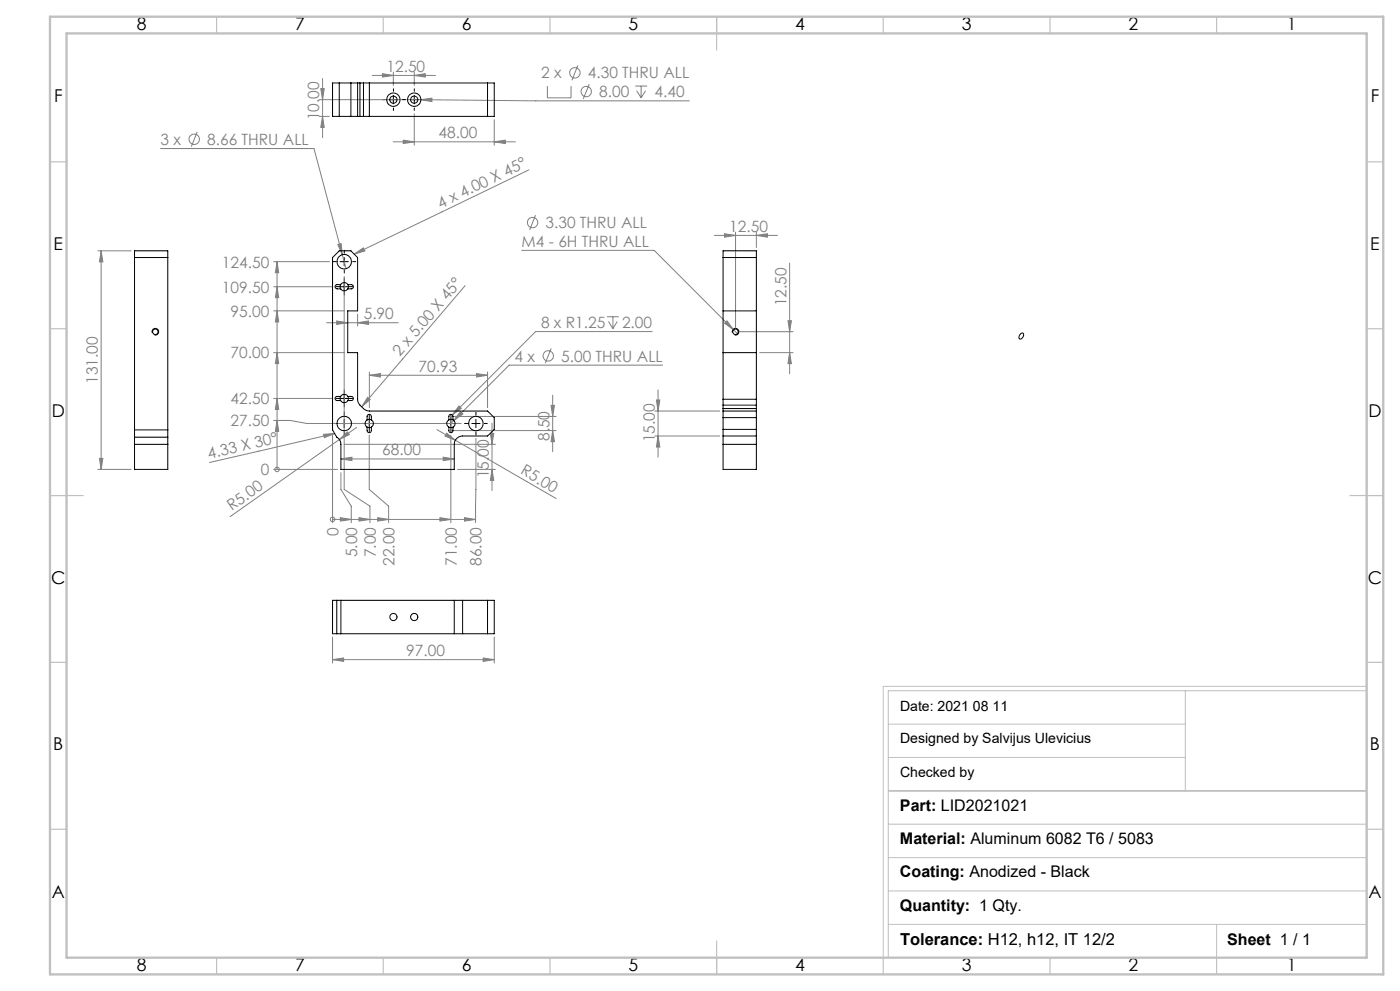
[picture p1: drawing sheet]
<svg xmlns="http://www.w3.org/2000/svg" width="420mm" height="297mm" viewBox="0 0 420 297" stroke-linecap="round" stroke-linejoin="round" font-family="sans-serif">
<g fill="none" stroke="#808080" stroke-width=".3">
<path d="M173.4 19.6l-1.8 4.5M59.2 39.5l-1.8 4.5M95.7 29.9h24.3M95.7 34.9h3.1M96.2 26.6h1.1l-.5 3.3zM96.8 34.9l.5 3.3h-1.1zM96.8 23.5v17.7M111.7 22.6h18.9M114.7 22.1l3.3 .5-3.3 .5zM118 21.6v4M122.3 29.8l4 .1M124.3 34.1v9.4"/>
<path d="M124.3 22.6l3.3-.5v1zM124.3 21.6v4M126.3 29.9l3.3-.5v1zM126.3 29.9l34.5 .3h46M148.3 35.9v7.6M164.2 25.8v3.5h7.1v-3.5M176.8 25.2l-1.8 4.5M190.6 25.8h3.5M191 27.2l1.3 2.1M192.3 25.8v3.5M193.7 27.2l-1.4 2.1M48.2 44.5h46l8.5 31.8"/>
<path d="M117.9 42.5h36.7M121 42l3.3 .5-3.3 .5zM148.3 42.5l3.3-.5v1zM158.7 50.9l-52.4 25.3M29.4 75.2h9.9M30.3 75.2v65.5M30.3 75.2l.6 3.3h-1.1zM82.1 78.4h16.7M83.1 78.4l.5 3.3h-1zM83.1 78.4v62.3M101.4 73.3l.9-.3 .4 3.3zM102.7 76.3l1.1 4.2"/>
<path d="M106.3 76.2l2.7-1.9 .5 .9zM156.5 75h39.8l24.9 25M160.7 64.5l-1.8 4.4M214.3 70.6h19M217.3 70.1l3.4 .5-3.4 .5zM220.7 69.6v28.8M226.9 70.6l3.3-.5v1zM226.9 69.6v4.6M236.9 78.8v33.2M82.1 93.2h21.2M82.1 85.9h17.7M83.1 93.2l.5 3.3h-1z"/>
<path d="M83.1 85.9l.5 3.3h-1zM98 96.7h21.5M101 96.2l3.3 .5-3.3 .5zM103.3 82.8v63.9l7.7 5v5M107.3 96.7l3.3-.5v1zM107.3 94.2v3.5M139.5 85.6l-31 36.3M182.1 94.9h3.5M182.5 96.3l1.4 2.2M183.9 94.9v3.6M185.2 96.3l-1.3 2.2M195.7 99.4h-35l-25.4 25.4"/>
<path d="M217.4 96.9l.7-.7 2 2.6zM221.7 99.4h16.2M236.4 96.1h1l-.5 3.3zM82.1 119.4h17.7M82.1 105.7h21.2M83.1 119.4l.5 3.3h-1zM83.1 105.7l.5 3.3h-1zM110.3 119.1l.8 .6-2.6 2.2zM110.8 112.5l3.3-.5v1zM110.8 111.5v10.7M110.8 112.5h35.5M143 112l3.3 .5-3.3 .5z"/>
<path d="M146.3 111.5v10.7M165.3 104.4l-1.7 4.5M165.8 118.5v16.9M196.9 119.9h1l-.5 3.3zM197.4 116.8v20.2M198.8 109.4h-46l-17.5 17.5M227.9 105.7h10M236.9 105.7l.5 3.3h-1zM29.8 137.4h1.1l-.6 3.3zM82.1 126h5l5 .9h46.3M83.1 126l.5 3.3h-1zM97 130.2l3.4-.3-3.1 1.3z"/>
<path d="M99.8 129.9v26.8M100.4 129.9l-37.5 8.7M101.8 131.7l2.4-2.3 .6 .8zM101.8 131.7l-32.8 23.1M102.3 137.5l3.3-.5v1zM102.3 137.5h34M103.3 133.2h45.3M107 128.1l-5.2 3.6M110.8 130.4v16.3l5.8 5v5M131.1 128.8l35.7 20.6M133 137l3.3 .5-3.3 .5zM134 129.8l2.6 2.1-3.1-1.2z"/>
<path d="M135.3 130.4v26.3M135.6 124.8h31.2M135.6 129h31.2M137.7 121.7l.7 .7-2.7 2zM138.1 123.4l.8 .7-2.8 1.9zM142.8 131.3l-.1 25.4M147.1 129.9h1l-.5 3.3zM147.6 126.8v20.2M165.3 121.5h1l-.5 3.3zM165.8 129l.5 3.4h-1zM196.4 123.2h19.5M196.4 130.7h19.5"/>
<path d="M197.4 130.7l.5 3.3h-1zM29.4 140.7h9.9M82.1 140.7h19.2M83.1 140.7h.1M99.8 155.7h.1M99.8 155.7h42.9M102.1 155.1l3.3 .6-3.3 .5zM102.3 141.7v5l3.1 5v5M107.7 155.1l3.3 .6-3.3 .5zM113.3 155.1l3.3 .6-3.3 .5zM132 155.1l3.3 .6-3.3 .5zM137.3 140.7h11.3"/>
<path d="M139.3 155.1l3.4 .6-3.4 .5zM147.6 140.7l.5 3.3h-1zM99.8 197.7l3.3-.5v1zM99.8 190.9v7.8M99.8 197.7h48.5M145 197.2l3.3 .5-3.3 .5zM148.3 190.9v7.8"/>
<circle cx="172.5" cy="21.8" r="1.55"/>
<circle cx="175.9" cy="27.4" r="1.55"/>
<circle cx="58.3" cy="41.7" r="1.56"/>
<circle cx="159.8" cy="66.7" r="1.55"/>
<circle cx="164.5" cy="106.7" r="1.56"/>
<circle cx="83.1" cy="140.7" r=".68"/>
<circle cx="99.8" cy="155.7" r=".68"/>
</g>
<g fill="none" stroke="#000" stroke-width=".3">
<path d="M116.8 29.9h2.5M118 28.6v2.5M123 29.9h2.5M124.3 28.6v2.5M102 78.4h2.5M103.3 77.2v2.5M45.6 99.7a1 1 0 0 1 .9-1.3 1 1 0 0 1 1.1 1.1 1 1 0 0 1-1.2 .9M102 85.9h2.5M103.3 84.7v2.5M219.7 99.7a1.01 1.01 0 0 1 .8-1.3 1.01 1.01 0 0 1 1.2 1.1 1.01 1.01 0 0 1-1.3 .9M102 119.4h2.5M103.3 118.2v2.5"/>
<path d="M306.2 100a.59 .59 0 0 1 .9 0 .59 .59 0 0 1-.2 .9 .63 .63 0 0 1-.5 .7 .63 .63 0 0 1-.7-.5zM102 126.9h2.5M103.3 125.7v2.5M109.5 126.9h2.5M110.8 125.7v2.5M134 126.9h2.5M135.3 125.7v2.5M141.5 126.9h2.5M142.8 125.7v2.5"/>
</g>
<g fill="none" stroke="#000" stroke-width=".3" stroke-dasharray="15.2 1.3 1.3 1.3">
<path d="M115.5 29.9h-.7M118 27.4v-.8M118 32.4v.7M120.5 29.9h.8M121.8 29.9h-.8M124.3 27.4v-.8M124.3 32.4v.7M126.8 29.9h.7M100.8 78.4h-.9M103.3 75.9v-.9M105.8 78.4h.9M102 85.9h-1.2"/>
<path d="M103.3 80.9v.9M103.3 84.7v-1.3M103.3 87.2v1.2M104.5 85.9h1.3M102 119.4h-1.2M103.3 118.2v-1.3M104.5 119.4h1.3M100.8 126.9h-.9M103.3 120.7v1.2M103.3 124.4v-.9M103.3 129.4v.9M105.8 126.9h.9"/>
<path d="M109.5 126.9h-1.2M110.8 125.7v-1.3M110.8 128.2v1.2M112 126.9h1.3M134 126.9h-1.2M135.3 125.7v-1.3M135.3 128.2v1.2M136.5 126.9h1.3M140.3 126.9h-.9M142.8 124.4v-.9M142.8 129.4v.9M145.3 126.9h.9"/>
</g>
<path d="M266.5 217h89.1M355.6 207v30M410 205.7h-145v81.5M410 207h-143.5v80M266.5 237h143.5M266.5 227h89.1M266.5 257h143.5M266.5 247h143.5M266.5 277h143.5M266.5 267h143.5M365 277v10" fill="none" stroke="#c0c0c0" stroke-width=".3"/>
<g fill="none" stroke="#c0c0c0" stroke-width=".35">
<path d="M65 5v5M115 5v5M165 5v5M215 5v10M265 5v5M315 5v5M365 5v5M15 48.5h5M410 48.5h5M15 98.5h5M410 98.5h5M15 148.5h10"/>
<path d="M405 148.5h10M15 198.5h5M410 198.5h5M15 248.5h5M410 248.5h5M65 287v5M115 287v5M165 287v5M215 282v10M265 287v5M315 287v5M365 287v5"/>
</g>
<path d="M15 5h400v287h-400zM20 10h390v277h-390z" fill="none" stroke="#c0c0c0" stroke-width=".7"/>
<g fill="#808080">
<path d="M97 130.2l3.4-.3-3.1 1.3z"/>
<path d="M106.3 76.2l2.7-1.9 .5 .9z"/>
<path d="M101.8 131.7l2.4-2.3 .6 .8z"/>
<path d="M110.3 119.1l.8 .6-2.6 2.2z"/>
<path d="M134 129.8l2.6 2.1-3.1-1.2z"/>
<path d="M83.1 126l.5 3.3h-1zM83.1 119.4l.5 3.3h-1zM83.1 105.7l.5 3.3h-1zM83.1 93.2l.5 3.3h-1zM83.1 85.9l.5 3.3h-1zM83.1 78.4l.5 3.3h-1z"/>
<path d="M102.1 155.1l3.3 .6-3.3 .5zM107.7 155.1l3.3 .6-3.3 .5zM113.3 155.1l3.3 .6-3.3 .5zM132 155.1l3.3 .6-3.3 .5zM139.3 155.1l3.4 .6-3.4 .5z"/>
<path d="M148.3 42.5l3.3-.5v1zM121 42l3.3 .5-3.3 .5z"/>
<path d="M133 137l3.3 .5-3.3 .5zM102.3 137.5l3.3-.5v1z"/>
<path d="M101.4 73.3l1.3 3-.4-3.3zM138.1 123.4l-2 2.6 2.8-1.9zM137.7 121.7l-2 2.7 2.7-2zM101 96.2l3.3 .5-3.3 .5zM107.3 96.7l3.3-.5v1zM110.8 112.5l3.3-.5v1zM143 112l3.3 .5-3.3 .5zM126.3 29.9l3.3 .5v-1zM218.1 96.2l-.7 .7 2.7 1.9z"/>
<path d="M99.8 197.7l3.3-.5v1zM145 197.2l3.3 .5-3.3 .5z"/>
<path d="M147.6 140.7l.5 3.3h-1zM147.1 129.9h1l-.5 3.3z"/>
<path d="M165.3 121.5h1l-.5 3.3zM165.8 129l.5 3.4h-1zM30.3 75.2l.6 3.3h-1.1zM29.8 137.4h1.1l-.6 3.3zM96.2 26.6h1.1l-.5 3.3zM96.8 34.9l.5 3.3h-1.1zM196.9 119.9h1l-.5 3.3zM197.4 130.7l.5 3.3h-1zM236.4 96.1h1l-.5 3.3zM236.9 105.7l.5 3.3h-1z"/>
<path d="M217.3 70.1l3.4 .5-3.4 .5zM226.9 70.6l3.3-.5v1z"/>
<path d="M114.7 22.1l3.3 .5-3.3 .5zM124.3 22.6l3.3-.5v1z"/>
</g>
<g fill="none" stroke="#000" stroke-width=".3">
<path d="M101.8 24.9v10M105.3 24.9v10M107.3 34.9h.7M107.3 24.9h.7M107.3 24.9v10M107.3 24.9h-7.5v10h7.5M108 24.9h1M108 34.9h1M108 24.9v10M109 34.9h1.8M109 24.9h1.8M109 24.9v10"/>
<path d="M110.8 24.9h37.5v10h-37.5M110.8 24.9v10M146.3 24.9v10M40.4 77.2h9.9M99.8 77.2l2-2h3.5l2 2v16h-3v12.5h3v14.2l.7 1.5 1.4 1.4 1.4 .4h35.5l2 2v3.5l-2 2h-7.5a2.53 2.53 0 0 0-2.5 2.5v7.5h-34v-7.5a2.65 2.65 0 0 0-1.3-2.2l-1.2-2.2zM216.9 77.2h10M102.2 85.3a1.25 1.25 0 0 1 2.2 0M102.2 85.3h-1.1a.64 .64 0 0 0-.6 .6 .64 .64 0 0 0 .6 .7h1.1M102.2 86.6a1.25 1.25 0 0 0 2.2 0M102.2 85.3l-.2 .5 .2 .8M104.4 85.3h1a.64 .64 0 0 1 .6 .6 .64 .64 0 0 1-.6 .7h-1M104.4 85.3l.1 .6-.1 .7"/>
<path d="M216.9 93.2h10M102.2 118.8a1.22 1.22 0 0 1 2.2 0M102.2 118.8h-1.1a.62 .62 0 0 0-.6 .6 .62 .62 0 0 0 .6 .6h1.1M102.2 118.8l-.2 .5 .2 .7M104.4 118.8h1a.62 .62 0 0 1 .6 .6 .62 .62 0 0 1-.6 .6h-1M104.4 118.8l.1 .6-.1 .6M216.9 119.7v1.7M216.9 119.7v-44.5h10v44.5M216.9 105.7h10M216.9 119.7h10M226.9 119.7v1.7M40.4 131v2.2"/>
<path d="M40.4 131v-55.8h9.9v55.8M40.4 133.2v7.5h9.9v-7.5M40.4 128.8h9.9M40.4 131h9.9M40.4 133.2h9.9M50.3 131v2.2M102.2 120a1.22 1.22 0 0 0 2.2 0M110.1 128v1a.64 .64 0 0 0 .7 .7 .64 .64 0 0 0 .6-.7v-1M110.1 125.8v-1a.64 .64 0 0 1 .7-.6 .64 .64 0 0 1 .6 .6v1M110.1 125.8a1.29 1.29 0 0 0 0 2.2M110.1 128h1.3M110.1 125.8h1.3"/>
<path d="M111.4 125.8a1.29 1.29 0 0 1 0 2.2M134.7 128v1a.62 .62 0 0 0 .6 .7 .62 .62 0 0 0 .6-.7v-1M134.7 125.8v-1a.62 .62 0 0 1 .6-.6 .62 .62 0 0 1 .6 .6v1M134.7 125.8a1.25 1.25 0 0 0 0 2.2M134.7 128h1.2M134.7 125.8h1.2M135.9 125.8a1.25 1.25 0 0 1 0 2.2M216.9 130.7v2.5M216.9 122.4v.8M216.9 123.2h10M216.9 130.7h10M216.9 133.2v7.5h10v-7.5"/>
<path d="M216.9 133.2h10M216.9 125.2h10M216.9 121.4v1M216.9 123.2v7.5M216.9 128.7h10M216.9 122.4h10M216.9 121.4h10M226.9 130.7v2.5M226.9 122.4v.8M226.9 121.4v1M226.9 123.2v7.5M101 179.9h1.3"/>
<path d="M101 179.9h-1.2v10h1.2M101 179.9v10M102.3 179.9v10M102.3 179.9h34M136.3 179.9h2.5M136.3 179.9v10M138.8 179.9h9.5v10h-9.5M138.8 179.9v10M146.3 179.9v10M101 189.9h1.3M102.3 189.9h34M136.3 189.9h2.5"/>
<circle cx="118" cy="29.9" r="1.07"/>
<circle cx="118" cy="29.9" r="2"/>
<circle cx="124.3" cy="29.9" r="1.07"/>
<circle cx="124.3" cy="29.9" r="2"/>
<circle cx="103.3" cy="78.4" r="2.16"/>
<circle cx="46.6" cy="99.4" r=".83"/>
<circle cx="220.6" cy="99.4" r=".83"/>
<circle cx="103.3" cy="126.9" r="2.16"/>
<circle cx="142.8" cy="126.9" r="2.16"/>
<circle cx="118" cy="184.9" r="1.08"/>
<circle cx="124.3" cy="184.9" r="1.08"/>
</g>
<g font-size="5.3">
<text x="41" y="8.9">8</text>
<text x="88.5" y="8.9">7</text>
<text x="138.5" y="8.9">6</text>
<text x="188.5" y="8.9">5</text>
<text x="238.5" y="8.9">4</text>
<text x="288.5" y="8.9">3</text>
<text x="338.5" y="8.9">2</text>
<text x="386" y="8.9">1</text>
<text x="16.2" y="30.7">F</text>
<text x="411.2" y="30.7">F</text>
<text x="16.1" y="74.9">E</text>
<text x="411.1" y="74.9">E</text>
<text x="15.5" y="124.9">D</text>
<text x="410.5" y="124.9">D</text>
<text x="15.4" y="174.9">C</text>
<text x="410.4" y="174.9">C</text>
<text x="16" y="224.9">B</text>
<text x="411" y="224.9">B</text>
<text x="15.5" y="269.2">A</text>
<text x="410.5" y="269.2">A</text>
<text x="41" y="290.9">8</text>
<text x="88.5" y="290.9">7</text>
<text x="138.5" y="290.9">6</text>
<text x="188.5" y="290.9">5</text>
<text x="238.5" y="290.9">4</text>
<text x="288.5" y="290.9">3</text>
<text x="338.5" y="290.9">2</text>
<text x="386" y="290.9">1</text>
</g>
<text font-size="4.9" x="270" y="283.3">Tolerance: H12, h12, IT 12/2</text>
<g font-size="4.8">
<text x="270" y="242.9">Part: LID2021021</text>
<text x="270" y="252.9">Material: Aluminum 6082 T6 / 5083</text>
<text x="270" y="262.9">Coating: Anodized - Black</text>
<text x="270" y="272.9">Quantity: 1 Qty.</text>
<text x="368.2" y="283.3">Sheet 1 / 1</text>
</g>
<g font-size="4.7" fill="#808080">
<text x="115.9" y="21.6">12.50</text>
<text x="162.4" y="23.5">2 x</text>
<text x="176.3" y="23.5">4.30 THRU ALL</text>
<text x="179.7" y="29.1">8.00</text>
<text x="196.4" y="29.1">4.40</text>
<text x="95.8" y="36" transform="rotate(-90 95.8 36)">10.00</text>
<text x="131.6" y="41.5">48.00</text>
<text x="48.2" y="43.4">3 x</text>
<text x="62.1" y="43.4">8.66 THRU ALL</text>
<text x="132.2" y="62.6" transform="rotate(-26 132.2 62.6)">4 x 4.00 X 45°</text>
<text x="163.6" y="68.4">3.30 THRU ALL</text>
<text x="218.8" y="69.5">12.50</text>
<text x="156.5" y="74">M4 - 6H THRU ALL</text>
<text x="66.6" y="80.2">124.50</text>
<text x="66.6" y="87.7">109.50</text>
<text x="69.2" y="94.9">95.00</text>
<text x="109.1" y="95.7">5.90</text>
<text x="235.9" y="91.8" transform="rotate(-90 235.9 91.8)">12.50</text>
<text x="162.3" y="98.3">8 x R1.25</text>
<text x="186.6" y="98.3">2.00</text>
<text x="69.2" y="107.4">70.00</text>
<text x="120" y="107" transform="rotate(-50 120 107)">2 x 5.00 X 45°</text>
<text x="125.6" y="111.4">70.93</text>
<text x="154.4" y="108.4">4 x</text>
<text x="168.3" y="108.4">5.00 THRU ALL</text>
<text x="29.4" y="115" transform="rotate(-90 29.4 115)">131.00</text>
<text x="69.2" y="121.2">42.50</text>
<text x="69.2" y="127.7">27.50</text>
<text x="62.6" y="137.6" transform="rotate(-13 62.6 137.6)">4.33 X 30°</text>
<text x="114.6" y="136.5">68.00</text>
<text x="164.8" y="132.2" transform="rotate(-90 164.8 132.2)">8.50</text>
<text x="196.4" y="132.6" transform="rotate(-90 196.4 132.6)">15.00</text>
<text x="78.2" y="142.4">0</text>
<text x="146.6" y="143.3" transform="rotate(-90 146.6 143.3)">15.00</text>
<text x="155.9" y="141.9" transform="rotate(30 155.9 141.9)">R5.00</text>
<text x="69.5" y="153.2" transform="rotate(-35 69.5 153.2)">R5.00</text>
<text x="101.6" y="160.5" transform="rotate(-90 101.6 160.5)">0</text>
<text x="107.2" y="167" transform="rotate(-90 107.2 167)">5.00</text>
<text x="112.8" y="167" transform="rotate(-90 112.8 167)">7.00</text>
<text x="118.4" y="169.6" transform="rotate(-90 118.4 169.6)">22.00</text>
<text x="137.1" y="169.6" transform="rotate(-90 137.1 169.6)">71.00</text>
<text x="144.4" y="169.6" transform="rotate(-90 144.4 169.6)">86.00</text>
<text x="121.9" y="196.7">97.00</text>
</g>
<g font-size="4.2">
<text x="270" y="213.1">Date: 2021 08 11</text>
<text x="270" y="222.7">Designed by Salvijus Ulevicius</text>
<text x="270" y="232.8">Checked by</text>
</g>
</svg>
